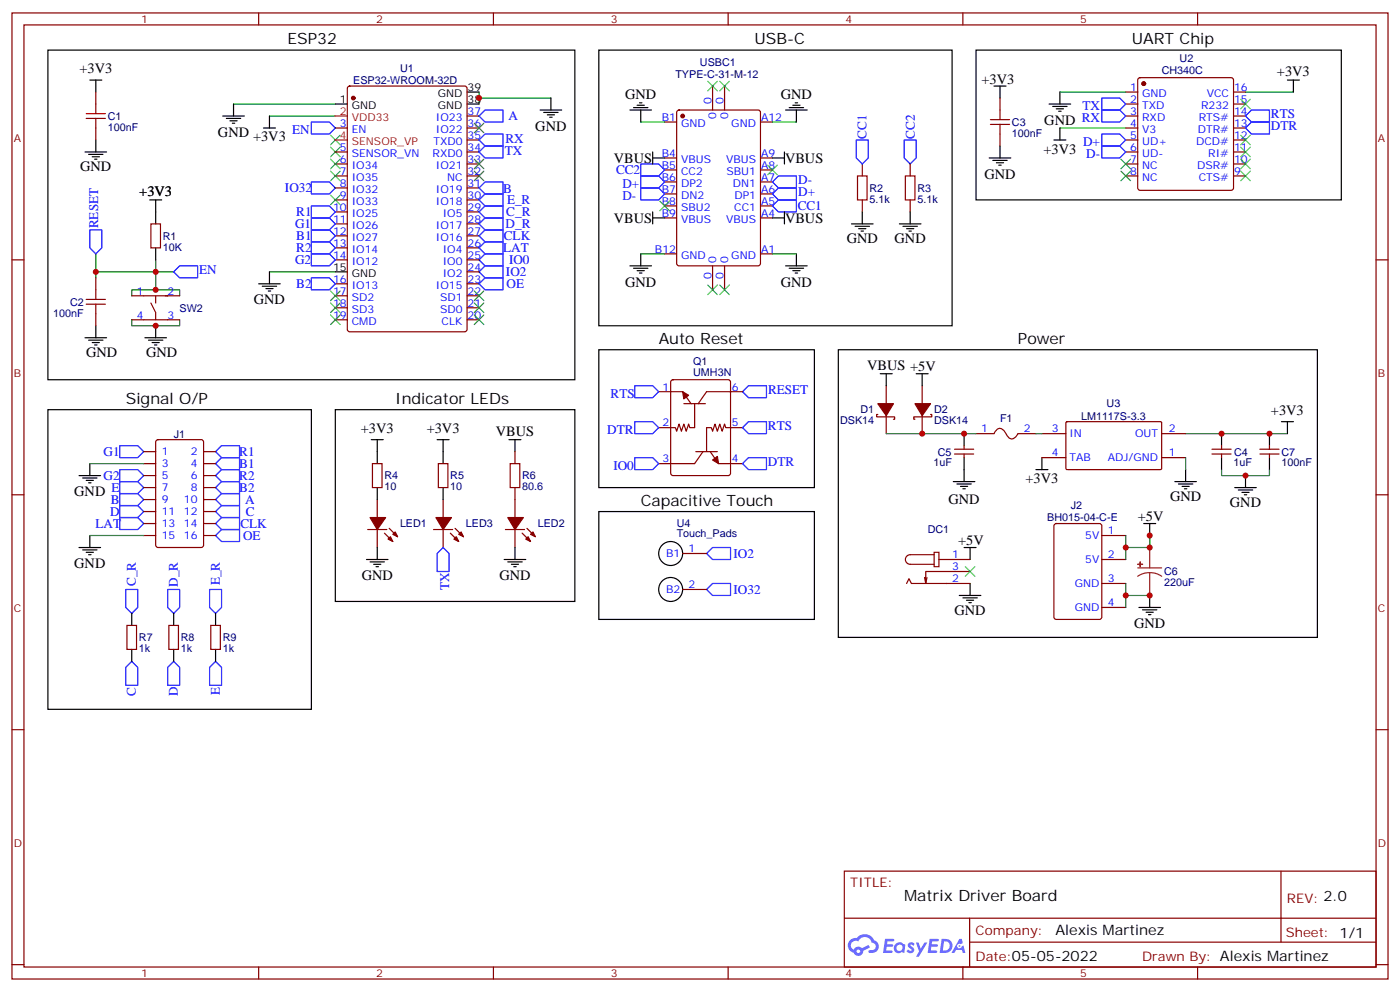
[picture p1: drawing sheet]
<svg xmlns="http://www.w3.org/2000/svg" width="412mm" height="292mm" viewBox="0 0 412 292" stroke-linecap="round" stroke-linejoin="round" font-family="sans-serif">
<g fill="none" stroke="#870000" stroke-width=".35">
<path d="M3.5 3.8h405.4v284.3h-405.4zM7.1 7.3h398.2v277.3h-398.2zM76.2 3.8v3.5M145.3 3.8v3.5M214.5 3.8v3.5M283.6 3.8v3.5M352.8 3.8v3.5M3.5 76.5h3.6M405.3 76.5h3.6M3.5 145.6h3.6M405.3 145.6h3.6M3.5 214.8h3.6"/>
<path d="M405.3 214.8h3.6M248.7 256.4h156.6v28.2h-156.6zM377.3 256.4v20.9M248.7 270.2h156.5M285.6 277.3h119.6M285.6 270.2v14.2M3.5 283.9h3.6M76.2 284.6v3.5M145.3 284.6v3.5M214.5 284.6v3.5M283.6 284.6v3.5M352.8 284.6v3.5"/>
<path d="M405.3 283.9h3.6"/>
</g>
<g fill="#5487ff">
<path d="M267.7 277.6a1.22 1.22 0 0 1 1.7 .2l-.4 .6a.47 .47 0 0 0-.3-.4 .47 .47 0 0 0-.5 .2l.1 .2a1.14 1.14 0 0 1 .8 1.8 1.14 1.14 0 0 1-1.9 0l-.2-.2 .5-.6 .7 .5a.29 .29 0 0 0 .3-.3 .29 .29 0 0 0-.2-.3 1.04 1.04 0 0 1-.6-1.7z"/>
<path d="M260.7 276.3h2.4l.3 .2-.2 .5-1.8 .1-.1 .8h1.5l.3 .4-.3 .4h-1.6l-.2 1.1h1.7l.2 .3-.2 .3-2.6 .1z"/>
<path d="M273.8 276.3h2.4l.3 .2-.1 .5-1.8 .1-.2 .8h1.6l.3 .4-.4 .4h-1.6l-.1 1.1h1.7l.2 .3-.2 .3-2.6 .1z"/>
<path d="M282.6 276.3h.7l.3 1.3-.6 .3a.69 .69 0 0 0-1 .3 .69 .69 0 0 0 .4 .9 .69 .69 0 0 0 .9-.6l.5-.2 .6 2.2h-.8l-.2-.9h-1.8l-.5 .9h-.8z"/>
<path d="M269.8 277.4h.8l.6 1.8 1.1-1.8h.9l-2.6 4.2h-.8l.9-1.5z"/>
<path d="M277.4 276.3l-.6 4.2h1.3a2.11 2.11 0 0 0 2.5-2.1 2.11 2.11 0 0 0-2.5-2.1zM278.1 277.1a1.39 1.39 0 0 1 1.7 1.4 1.39 1.39 0 0 1-1.8 1.3h-.3z"/>
<path d="M263.7 277.9a1.54 1.54 0 0 0-.1 2.2 1.54 1.54 0 0 0 2.2 .1l.6 .3 .3-2.3-.2-.3h-.4a1.49 1.49 0 0 0-2.4 0zM264 278.9a.94 .94 0 0 1 1.8 0 .94 .94 0 0 1-1.8 0z"/>
<path d="M250.4 276.7a2.18 2.18 0 0 0 1.1 3.7 1.44 1.44 0 0 0 1.6 .9 1.44 1.44 0 0 0 1.2-1.4l2-1.1-.5-.7-1.9 1a1.47 1.47 0 0 0-2.4 .4 1.39 1.39 0 0 1-.7-1.9 1.39 1.39 0 0 1 2-.5 2.12 2.12 0 0 1 2.2-1.3 2.12 2.12 0 0 1 1.9 1.7 1.14 1.14 0 0 1 1.1 1.4 1.14 1.14 0 0 1-1.7 .7 .43 .43 0 0 0-.5 .4 .43 .43 0 0 0 .4 .5 1.98 1.98 0 0 0 2.5-1.2 1.98 1.98 0 0 0-1.2-2.6 3.1 3.1 0 0 0-5.3-.6l-.9 .1zM252.3 280a.55 .55 0 0 1 1.1 0 .55 .55 0 0 1-1.1 0z"/>
<circle cx="282.6" cy="278.4" r=".26"/>
</g>
<g fill="none" stroke="#870000" stroke-width=".35">
<path d="M28.2 27.1v3.5M28.2 37.7v3.5M98.8 37.7h3.5M102.5 25.5l.5-.2h33.9l.6 .5 .1 71.1-.5 .7h-34.1l-.6-.4-.1-71.2zM137.6 34.1h3.5M137.6 37.7h3.5M195.8 35.9h3.5M199.6 32.6l.4-.2h23.3l.7 .4v44.7l-.4 .7h-23.6l-.6-.4-.1-44.7zM209.9 25.3v7.1M213.4 25.3v7.1M224 35.9h3.5M294.6 28.9v3.5"/>
<path d="M294.6 39.4v3.6M331.6 27.1h3.5M331.6 30.6h3.5M331.6 34.1h3.5M331.6 37.7h3.5M335.4 23.1l.4-.2h26.9l.5 .2 .2 .5v31.7l-.3 .5-.4 .2h-26.9l-.5-.2-.2-.5v-31.7zM363.4 27.1h3.5M363.4 30.6h3.5M363.4 34.1h3.5M363.4 37.7h3.5M98.8 44.7h3.5M98.8 48.3h3.5"/>
<path d="M98.8 51.8h3.5M98.8 55.3h3.5M98.8 58.8h3.5M137.6 41.2h3.5M137.6 44.7h3.5M137.6 48.3h3.5M137.6 51.8h3.5M137.6 55.3h3.5M137.6 58.8h3.5M195.8 46.5h3.5M195.8 50h3.5M195.8 53.6h3.5"/>
<path d="M195.8 57.1h3.5M224 46.5h3.5M224 50h3.5M224 53.6h3.5M224 57.1h3.5M254 48.3v3.5M254 58.8v3.6M268.1 48.3v3.5M268.1 58.8v3.6M331.6 41.2h3.5M331.6 44.7h3.5M331.6 48.3h3.5"/>
<path d="M331.6 51.8h3.5M363.4 41.2h3.5M363.4 44.7h3.5M363.4 48.3h3.5M363.4 51.8h3.5M44.4 65.9h2.9v7.1h-2.9zM98.8 62.4h3.5M98.8 65.9h3.5M98.8 69.4h3.5M98.8 73h3.5M98.8 76.5h3.5M137.6 62.4h3.5"/>
<path d="M137.6 65.9h3.5M137.6 69.4h3.5M137.6 73h3.5M137.6 76.5h3.5M195.8 60.6h3.5M195.8 64.1h3.5M195.8 74.7h3.5M209.9 78.2v7.1M213.4 78.2v7.1M224 60.6h3.5M224 64.1h3.5M224 74.7h3.5"/>
<path d="M28.2 81.8v3.5M28.2 92.4v3.5M38.8 94.1h14.1M38.8 87.1h14.1M44.4 89.2l1.5 2.8v2.1M45.9 87.1v2.1M98.8 94.1h3.5M98.8 87.1h3.5M98.8 83.5h3.5M98.8 90.6h3.5M137.6 94.1h3.5M137.6 87.1h3.5"/>
<path d="M137.6 80h3.5M137.6 83.5h3.5M137.6 90.6h3.5M194 115.3h7.1l2.5 3.5M197.8 112l.5-.2h16.2l.6 .4 .1 27.1-.5 .6-16.4 .1-.7-.5v-27zM201.4 118.8h6.4M204.6 118.8v7.1h-1.4l-.4-1.1-.7 2.1-.7-2.1-.7 2.1-.7-2.1-.7 2.1-.3-1h-5M218.7 115.3h-10.6l-2.4 3.5M261.1 113.5v5.3M271.6 113.5v5.3M42.3 136.5h3.6M42.3 132.9h3.6"/>
<path d="M42.3 140h3.6M46.1 129.6l.5-.2h12.7l.6 .4 .1 30.6-.5 .7h-12.9l-.7-.4v-30.6zM60 136.5h3.5M60 132.9h3.5M60 140h3.5M109.7 136.5h2.8v7h-2.8zM129.1 136.5h2.8v7h-2.8zM151.7 132.9v3.6M205 132.9h6.3M207.1 132.9l-2.5 3.6h-10.6M209.2 132.9l2.5 3.6h7M218.7 125.9h-4.9l-.4-1.1-.7 2.1-.7-2.1-.7 2.1-.7-2.1-.7 2.1-.4-1h-1.4v7"/>
<path d="M258.6 122h-.4v.7h5.3v.7h-.3M261.1 122.3v5.3M271.6 122.3v5.3M274.1 122h.4v.7h-5.3v.7h.3M281.2 133.6h5.6M281.2 132.2h5.6M284 131.2v1M284 133.6v1.1M287.5 127.6h5.3l.6-.9a1.56 1.56 0 0 1 2.7 .5l.2 .3a2.13 2.13 0 0 0 2.2 1.6l1.4-1.5h5.3M306.9 127.6h7.1M306.9 134.7h7.1M314 124.3l.3-.2 27.7 .1 .2 .3-.1 13.5-.3 .2h-27.7l-.1-.3z"/>
<path d="M342.2 127.6h7M342.2 134.7h7M357 133.6h5.7M357 132.2h5.7M359.8 131.2v1M359.8 133.6v1.1M371.1 133.6h5.7M371.1 132.2h5.7M373.9 131.2v1M373.9 133.6v1.1M42.3 157.6h3.6M42.3 143.5h3.6"/>
<path d="M42.3 147h3.6M42.3 150.6h3.6M42.3 154.1h3.6M60 157.6h3.5M60 143.5h3.5M60 147h3.5M60 150.6h3.5M60 154.1h3.5M108.3 155.9h5.6M111.1 147v5.3M111.1 155.9v5.2M113.2 156.9l2.5 2.5"/>
<path d="M114.7 155.5l2.4 2.5M127.7 155.9h5.6M130.5 147v5.3M130.5 155.9v5.2M132.6 156.9l2.5 2.5M134.1 155.5l2.4 2.5M148.9 155.9h5.6M151.7 143.5v8.8M151.7 155.9v5.2M153.8 156.9l2.5 2.5M155.2 155.5l2.5 2.5M310.7 154.3l.4-.2h12.7l.7 .4 .1 27.1-.5 .7h-13l-.6-.4-.1-27.1z"/>
<path d="M324.6 157.6h7M201.1 162.9h7M201.1 173.5h7M267.1 171.7l.7-1.4 .7 1.4h17.3M273 170l-.3 1.7M275.2 162.6h1.4v4.2h-1.4zM275.2 163.3h-7.1a1.41 1.41 0 0 0-1.4 1.4 1.41 1.41 0 0 0 1.4 1.4h7.1M276.6 164.7h9.2M285.8 168.2h-13.1v3.5l-.4-1.7M324.6 164.7h7M324.6 171.7h7M324.6 178.8h7"/>
<path d="M37.4 184.1h2.8v7h-2.8zM49.7 184.1h2.9v7h-2.9zM62.1 184.1h2.8v7h-2.8z"/>
</g>
<g fill="#870000" stroke="#870000" stroke-width=".35">
<path d="M258.6 118.8h4.6l-2.1 3.5z"/>
<path d="M209.9 135.4l1.4-1.1 .4 2.2z"/>
<path d="M201.1 115.3l1.7 1-1.4 1.1z"/>
<path d="M269.5 118.8h4.6l-2.5 3.5z"/>
<path d="M114.3 158.7l.7-.7 .7 1.4z"/>
<path d="M115.7 157.3l.7-.7 .7 1.4z"/>
<path d="M109 152.3h4.6l-2.5 3.6z"/>
<path d="M154.9 158.7l.7-.7 .7 1.4z"/>
<path d="M156.3 157.3l.7-.7 .7 1.4z"/>
<path d="M149.6 152.3h4.6l-2.5 3.6z"/>
<path d="M133.7 158.7l.7-.7 .7 1.4z"/>
<path d="M135.1 157.3l.7-.7 .7 1.4z"/>
<path d="M128.4 152.3h4.6l-2.5 3.6z"/>
<circle cx="336.9" cy="24.6" r=".53"/>
<circle cx="201.1" cy="34.1" r=".53"/>
<circle cx="104.1" cy="28.9" r=".53"/>
</g>
<g fill="none" stroke="#000" stroke-width=".35">
<path d="M14.1 14.7h155.2v97.1h-155.2zM176.4 14.7h104.1v81.2h-104.1zM287.5 14.7h107.6v44.1h-107.6zM26.5 23.6h3.5M28.2 23.6v3.5M65.6 34.1h6.4M66.7 34.9h4.2M67.7 35.6h2.1M68.4 36.3h.7M68.8 30.6v3.5M77.6 37.7h3.5M79.4 34.1v3.6"/>
<path d="M98.8 30.6h3.5M137.6 30.6h3.5M137.6 27.1h3.5M159.1 32.4h6.4M160.2 33.1h4.2M161.2 33.8h2.1M161.9 34.5h.7M162.3 28.9v3.5M185.6 32.4h6.3M186.6 31.7h4.3M187.7 31h2.1M188.4 30.3h.7"/>
<path d="M188.7 32.4v3.5M231.4 32.4h6.4M232.5 31.7h4.2M233.5 31h2.2M234.2 30.3h.7M234.6 32.4v3.5M292.8 25.3h3.5M294.6 25.3v3.6M309 30.6h6.4M310.1 31.3h4.2M311.1 32h2.2M311.9 32.7h.7"/>
<path d="M312.2 27.1v3.5M312.2 37.7v3.5M379.2 23.6h3.6M381 23.6v3.5M25 44.7h6.4M26.1 45.4h4.2M27.2 46.1h2.1M27.9 46.8h.7M28.2 41.2v3.5M44.1 58.8h3.5M45.9 58.8v7.1M192.3 46.5h3.5"/>
<path d="M192.3 44.7v3.6M227.5 46.5h3.6M231.1 44.7v3.6M291.4 46.5h6.3M292.5 47.2h4.2M293.5 47.9h2.1M294.2 48.6h.7M294.6 43v3.5M310.4 41.2h3.6M45.9 73v3.5M185.6 78.2h6.3M186.6 79h4.3"/>
<path d="M187.7 79.7h2.1M188.7 74.7v3.5M192.3 64.1h3.5M192.3 62.4v3.5M227.5 64.1h3.6M231.1 62.4v3.5M231.4 78.2h6.4M232.5 79h4.2M233.5 79.7h2.2M234.6 74.7v3.5M250.8 65.9h6.4M251.9 66.6h4.2"/>
<path d="M252.9 67.3h2.2M253.6 68h.8M254 62.4v3.5M264.9 65.9h6.4M266 66.6h4.2M267.1 67.3h2.1M267.8 68h.7M268.1 62.4v3.5M25 99.4h6.4M28.2 95.9v3.5M42.7 99.4h6.3M45.9 95.9v3.5"/>
<path d="M76.2 83.5h6.3M77.3 84.2h4.2M78.3 84.9h2.1M79 85.7h.7M79.4 80v3.5M98.8 80h3.5M188.4 80.4h.7M234.2 80.4h.7M26.1 100.1h4.2M27.2 100.8h2.1M27.9 101.5h.7M43.7 100.1h4.3"/>
<path d="M44.8 100.8h2.1M45.5 101.5h.7M176.4 102.9h63.5v40.6h-63.5zM246.9 102.9h141.2v84.7h-141.2zM259.3 110h3.5M261.1 110v3.5M269.9 110h3.5M271.6 110v3.5M14.1 120.6h77.6v88.2h-77.6zM23.3 140h6.3M26.5 136.5v3.5M98.8 120.6h70.5v56.4h-70.5z"/>
<path d="M109.4 129.4h3.5M111.1 129.4v7.1M128.8 129.4h3.5M130.5 129.4v7.1M149.9 129.4h3.6M151.7 129.4v3.5M284 127.6v3.6M284 134.7v7M305.2 138.2h3.5M306.9 134.7v3.5M349.2 138.2v3.5M359.8 127.6v3.6"/>
<path d="M359.8 134.7v3.5M366.9 140v3.5M373.9 127.6v3.6M373.9 134.7v3.5M377.5 124.1h3.5M379.2 124.1v3.5M24.3 140.7h4.3M25.4 141.4h2.1M26.1 142.1h.7M26.5 157.6v3.5M111.1 143.5v3.5M130.5 143.5v3.5"/>
<path d="M176.4 150.6h63.5v31.7h-63.5zM280.8 141.7h6.4M281.9 142.5h4.2M282.9 143.2h2.1M283.6 143.9h.7M336.9 154.1h3.5M338.7 154.1v3.5M346.1 141.7h6.3M347.1 142.5h4.3M348.2 143.2h2.1M348.9 143.9h.7M363.7 143.5h6.4"/>
<path d="M364.8 144.2h4.2M365.8 144.9h2.1M366.5 145.6h.7M23.3 161.1h6.3M24.3 161.9h4.3M25.4 162.6h2.1M26.1 163.3h.7M107.9 164.7h6.4M109 165.4h4.2M110.1 166.1h2.1M110.8 166.8h.7M111.1 161.1v3.6"/>
<path d="M148.5 164.7h6.4M149.6 165.4h4.2M150.6 166.1h2.2M151.3 166.8h.7M151.7 161.1v3.6M282.6 175.3h6.3M283.6 176h4.3M284 161.1h3.5M284.7 176.7h2.1M285.4 177.4h.7M285.8 161.1v3.6M285.8 171.7v3.6"/>
<path d="M335.5 178.8h6.3M336.5 179.5h4.3M338.7 175.3v3.5M38.8 180.6v3.5M38.8 191.1v3.6M51.2 180.6v3.5M51.2 191.1v3.6M63.5 180.6v3.5M63.5 191.1v3.6M337.6 180.2h2.1M338.3 180.9h.7"/>
<circle cx="197.6" cy="162.9" r="3.5"/>
<circle cx="197.6" cy="173.5" r="3.5"/>
</g>
<g fill="none" stroke="#008700" stroke-width=".35">
<path d="M68.8 30.6h30M79.4 34.1h19.4M141.1 28.9h21.2M141.1 27.1v3.5M188.7 35.9h7.1M227.5 35.9h7.1M312.2 27.1h19.4M312.2 37.7h19.4M366.9 27.1h14.1M28.2 74.7v7.1M45.9 76.5v8.8M188.7 74.7h7.1"/>
<path d="M227.5 74.7h7.1M28.2 80h23M38.8 94.1v1.8h14.1v-1.8M38.8 87.1v-1.8h14.1v1.8M79.4 80h19.4M26.5 136.5h15.8M261.1 127.6h26.4M305.2 127.6h1.7M349.2 127.6h30M349.2 134.7v3.5M359.8 138.2v1.8h14.1v-1.8M26.5 157.6h15.8"/>
<path d="M331.6 157.6v7.1M331.6 161.1h7.1v-3.5v3.5M331.6 171.7v7.1M331.6 175.3h7.1"/>
</g>
<g fill="none" stroke="#00f" stroke-width=".35">
<path d="M91.7 35.9h5.3l1.8 1.8-1.8 1.7h-5.3zM141.1 34.1l1.8-1.7h5.3v3.5h-5.3zM324.6 39.4h5.2l1.8 1.8-1.8 1.8h-5.2zM324.6 28.9h5.2l1.8 1.7-1.8 1.8h-5.2zM324.6 32.4h5.2l1.8 1.7-1.8 1.8h-5.2zM366.9 34.1l1.8-1.7h5.2v3.5h-5.2zM366.9 37.7l1.8-1.8h5.2v3.5h-5.2zM91.7 53.6h5.3l1.8 1.7-1.8 1.8h-5.3zM141.1 55.3l1.8-1.7h5.3v3.5h-5.3zM141.1 58.8l1.8-1.7h5.3v3.5h-5.3zM141.1 44.7l1.8-1.7h5.3v3.5h-5.3zM141.1 41.2l1.8-1.8h5.3v3.6h-5.3z"/>
<path d="M188.7 51.8h5.3l1.8 1.8-1.8 1.7h-5.3zM188.7 55.3h5.3l1.8 1.8-1.8 1.7h-5.3zM188.7 48.3h5.3l1.8 1.7-1.8 1.8h-5.3zM227.5 57.1l1.8-1.8h5.3v3.5h-5.3zM227.5 53.6l1.8-1.8h5.3v3.5h-5.3zM252.2 41.2h3.6v5.3l-1.8 1.8-1.8-1.8zM266.3 41.2h3.6v5.3l-1.8 1.8-1.8-1.8zM324.6 43h5.2l1.8 1.7-1.8 1.8h-5.2zM26.5 67.7h3.5v5.3l-1.8 1.7-1.7-1.7zM91.7 60.6h5.3l1.8 1.8-1.8 1.7h-5.3zM91.7 67.7h5.3l1.8 1.7-1.8 1.8h-5.3zM91.7 71.2h5.3l1.8 1.8-1.8 1.7h-5.3z"/>
<path d="M91.7 64.1h5.3l1.8 1.8-1.8 1.8h-5.3zM91.7 74.7h5.3l1.8 1.8-1.8 1.7h-5.3zM141.1 76.5l1.8-1.8h5.3v3.5h-5.3zM141.1 69.4l1.8-1.7h5.3v3.5h-5.3zM141.1 73l1.8-1.8h5.3v3.5h-5.3zM141.1 62.4l1.8-1.8h5.3v3.5h-5.3zM141.1 65.9l1.8-1.8h5.3v3.6h-5.3zM227.5 60.6l1.8-1.8h5.3v3.6h-5.3zM51.2 80l1.7-1.8h5.3v3.6h-5.3zM91.7 81.8h5.3l1.8 1.7-1.8 1.8h-5.3zM141.1 80l1.8-1.8h5.3v3.6h-5.3zM142.9 81.8h5.3v3.5h-5.3l-1.8-1.8z"/>
<path d="M187 113.5h5.3l1.7 1.8-1.7 1.8h-5.3zM218.7 115.3l1.8-1.8h5.3v3.6h-5.3zM35.3 138.2h5.3l1.7 1.8-1.7 1.7h-5.3zM35.3 131.2h5.3l1.7 1.7-1.7 1.8h-5.3zM65.3 138.2h5.3v3.5h-5.3l-1.8-1.7zM65.3 134.7h5.3v3.5h-5.3l-1.8-1.7zM65.3 131.2h5.3v3.5h-5.3l-1.8-1.8zM187 134.7h5.3l1.7 1.8-1.7 1.7h-5.3zM187 124.1h5.3l1.7 1.8-1.7 1.7h-5.3zM218.7 136.5l1.8-1.8h5.3v3.5h-5.3zM218.7 125.9l1.8-1.8h5.3v3.5h-5.3zM35.3 152.3h5.3l1.7 1.8-1.7 1.8h-5.3z"/>
<path d="M35.3 148.8h5.3l1.7 1.8-1.7 1.7h-5.3zM35.3 145.3h5.3l1.7 1.7-1.7 1.8h-5.3zM35.3 141.7h5.3l1.7 1.8-1.7 1.8h-5.3zM65.3 155.9h5.3v3.5h-5.3l-1.8-1.8zM65.3 152.3h5.3v3.6h-5.3l-1.8-1.8zM65.3 148.8h5.3v3.5h-5.3l-1.8-1.7zM65.3 145.3h5.3v3.5h-5.3l-1.8-1.8zM65.3 141.7h5.3v3.6h-5.3l-1.8-1.8zM37 173.5h3.6v5.3l-1.8 1.8-1.8-1.8zM49.4 173.5h3.5v5.3l-1.7 1.8-1.8-1.8zM61.7 173.5h3.6v5.3l-1.8 1.8-1.8-1.8zM130.5 161.1l1.8 1.8v5.3h-3.5v-5.3z"/>
<path d="M208.1 173.5l1.8-1.8h5.3v3.6h-5.3zM208.1 162.9l1.8-1.8h5.3v3.6h-5.3zM38.8 194.7l1.8 1.7v5.3h-3.6v-5.3zM51.2 194.7l1.7 1.7v5.3h-3.5v-5.3zM63.5 194.7l1.8 1.7v5.3h-3.6v-5.3z"/>
</g>
<g fill="none" stroke="#a10000" stroke-width=".35">
<path d="M25.4 34.9h5.6M25.4 33.4h5.6M28.2 30.6v2.8M28.2 34.9v2.8M291.7 36.6h5.7M291.7 35.2h5.7M294.6 32.4v2.8M294.6 36.6v2.8M252.6 51.8h2.8v7h-2.8zM266.7 51.8h2.8v7h-2.8zM25.4 88.1h5.6M25.4 89.5h5.6"/>
<path d="M28.2 85.3v2.8M28.2 89.5v2.9M150.3 136.5h2.8v7h-2.8z"/>
</g>
<g fill="none" stroke="#3c3" stroke-width=".35">
<path d="M97.4 39.8l2.8 2.8M100.2 39.8l-2.8 2.8M139.7 36.3l2.8 2.8M142.5 36.3l-2.8 2.8M208.5 23.9l2.8 2.8M211.3 23.9l-2.8 2.8M212 23.9l2.8 2.8M214.8 23.9l-2.8 2.8M365.5 29.2l2.8 2.8M365.5 39.8l2.8 2.8M368.3 29.2l-2.8 2.8M368.3 39.8l-2.8 2.8"/>
<path d="M97.4 43.3l2.8 2.8M97.4 46.8l2.8 2.9M97.4 50.4l2.8 2.8M97.4 57.4l2.8 2.9M100.2 43.3l-2.8 2.8M100.2 46.8l-2.8 2.9M100.2 50.4l-2.8 2.8M100.2 57.4l-2.8 2.9M139.7 50.4l2.8 2.8M139.7 46.8l2.8 2.9M142.5 50.4l-2.8 2.8M142.5 46.8l-2.8 2.9"/>
<path d="M194.4 59.2l2.8 2.8M197.2 59.2l-2.8 2.8M226.1 48.6l2.9 2.8M229 48.6l-2.9 2.8M330.2 46.8l2.8 2.9M330.2 50.4l2.8 2.8M333 46.8l-2.8 2.9M333 50.4l-2.8 2.8M365.5 43.3l2.8 2.8M365.5 46.8l2.8 2.9M365.5 50.4l2.8 2.8M368.3 43.3l-2.8 2.8"/>
<path d="M368.3 46.8l-2.8 2.9M368.3 50.4l-2.8 2.8M97.4 85.7l2.8 2.8M97.4 89.2l2.8 2.8M97.4 92.7l2.8 2.8M100.2 92.7l-2.8 2.8M100.2 85.7l-2.8 2.8M100.2 89.2l-2.8 2.8M139.7 92.7l2.8 2.8M139.7 89.2l2.8 2.8M139.7 85.7l2.8 2.8M142.5 92.7l-2.8 2.8"/>
<path d="M142.5 89.2l-2.8 2.8M142.5 85.7l-2.8 2.8M208.5 83.9l2.8 2.8M211.3 83.9l-2.8 2.8M212 83.9l2.8 2.8M214.8 83.9l-2.8 2.8M284.3 166.8l2.9 2.8M287.2 166.8l-2.9 2.8"/>
</g>
<path d="M98.8 34.1h3.5M98.8 41.2h3.5" fill="none" stroke="#f00" stroke-width=".35"/>
<path d="M335.1 167.1h7.1M338.7 168.6l1.8 .2 1.7 .8M338.7 168.6l-1.9 .2-1.7 .8M338.7 161.1v6M338.7 168.6v6.7" fill="none" stroke="#8c2424" stroke-width=".35"/>
<g fill="#8c2424" stroke="#8c2424" stroke-width=".35">
<path d="M335.1 166.1h1.4z"/>
<path d="M335.8 165.4l.1 1.4z"/>
</g>
<g fill="#c00">
<circle cx="28.2" cy="80" r=".88"/>
<circle cx="45.9" cy="80" r=".88"/>
<circle cx="45.9" cy="85.3" r=".88"/>
<circle cx="45.9" cy="95.9" r=".88"/>
<circle cx="141.1" cy="28.9" r=".88"/>
<circle cx="359.8" cy="127.6" r=".88"/>
<circle cx="271.6" cy="127.6" r=".88"/>
<circle cx="284" cy="127.6" r=".88"/>
<circle cx="331.6" cy="175.3" r=".88"/>
<circle cx="331.6" cy="161.1" r=".88"/>
<circle cx="338.7" cy="175.3" r=".88"/>
<circle cx="338.7" cy="161.1" r=".88"/>
<circle cx="338.7" cy="157.6" r=".88"/>
<circle cx="373.9" cy="127.6" r=".88"/>
<circle cx="366.9" cy="140" r=".88"/>
</g>
<g font-size="4.6">
<text x="84.7" y="13">ESP32</text>
<text x="222.2" y="13">USB-C</text>
<text x="333.4" y="13">UART Chip</text>
<text x="194" y="101.2">Auto Reset</text>
<text x="299.9" y="101.2">Power</text>
<text x="37" y="118.8">Signal O/P</text>
<text x="116.4" y="118.8">Indicator LEDs</text>
<text x="188.7" y="148.8">Capacitive Touch</text>
<text x="266.3" y="265.2">Matrix Driver Board</text>
</g>
<g font-size="4.2">
<text x="23.4" y="21.5">+3V3</text>
<text x="376.2" y="22.5">+3V3</text>
<text x="184.1" y="29.2">GND</text>
<text x="230" y="29.2">GND</text>
<text x="289.1" y="24.6">+3V3</text>
<text x="64.2" y="40.2">GND</text>
<text x="74.5" y="41.6">+3V3</text>
<text x="157.7" y="38.5">GND</text>
<text x="307.6" y="36.7">GND RX</text>
<text x="180.8" y="47.9">VBUS</text>
<text x="231.2" y="47.9">VBUS</text>
<text x="307.4" y="45.2">+3V3</text>
<text x="23.6" y="50.4">GND</text>
<text x="290" y="52.6">GND</text>
<text x="41" y="57.8">+3V3</text>
<text x="180.8" y="65.6">VBUS</text>
<text x="231.2" y="65.6">VBUS</text>
<text x="249.4" y="71.5">GND</text>
<text x="263.5" y="71.5">GND</text>
<text x="74.8" y="89.6">GND</text>
<text x="184.1" y="84.3">GND</text>
<text x="230" y="84.3">GND</text>
<text x="25.4" y="105.1">GND</text>
<text x="43" y="105.1">GND</text>
<text x="255.4" y="108.9">VBUS +5V</text>
<text x="374.4" y="122">+3V3</text>
<text x="106.3" y="127.3">+3V3</text>
<text x="125.7" y="127.3">+3V3</text>
<text x="146" y="128.3">VBUS</text>
<text x="302.1" y="142.2">+3V3</text>
<text x="21.9" y="146.1">GND</text>
<text x="279.4" y="148.5">GND</text>
<text x="344.7" y="147.4">GND</text>
<text x="362.3" y="149.2">GND</text>
<text x="335.1" y="153.4">+5V</text>
<text x="282.2" y="160.4">+5V</text>
<text x="21.9" y="167.2">GND</text>
<text x="106.5" y="170.8">GND</text>
<text x="147.1" y="170.8">GND</text>
<text x="281.2" y="180.9">GND</text>
<text x="334.1" y="184.9">GND</text>
<text x="310.9" y="275.2">Alexis Martinez</text>
</g>
<g font-size="3.9" fill="#00f">
<text x="149.8" y="35.4">A</text>
<text x="318.9" y="32.4">TX</text>
<text x="374.4" y="34.9">RTS</text>
<text x="86" y="39.4">EN</text>
<text x="148.9" y="42">RX</text>
<text x="255.3" y="40.8" transform="rotate(-90 255.3 40.8)">CC1</text>
<text x="269.5" y="40.8" transform="rotate(-90 269.5 40.8)">CC2</text>
<text x="374.4" y="38.4">DTR</text>
<text x="148.7" y="45.6">TX</text>
<text x="319.1" y="43">D+</text>
<text x="320" y="46.5">D-</text>
<text x="181.5" y="51.3">CC2</text>
<text x="83.9" y="56.5">IO32</text>
<text x="148.2" y="56.7">B</text>
<text x="183.4" y="55.4">D+</text>
<text x="183.4" y="58.9">D-</text>
<text x="235.1" y="57.8">D+</text>
<text x="235.1" y="54.3">D-</text>
<text x="87.3" y="63.6">R1</text>
<text x="149.1" y="63.6">C_R</text>
<text x="149.4" y="60.1">E_R</text>
<text x="235" y="61.9">CC1</text>
<text x="29" y="67.2" transform="rotate(-90 29 67.2)">RESET</text>
<text x="86.9" y="67.2">G1</text>
<text x="87.3" y="70.7">B1</text>
<text x="148.4" y="70.7">CLK</text>
<text x="148.9" y="67.2">D_R</text>
<text x="86.9" y="77.7">G2</text>
<text x="87.3" y="74.2">R2</text>
<text x="148.2" y="74.2">LAT</text>
<text x="149.9" y="77.7">IO0</text>
<text x="58.7" y="80.8">EN</text>
<text x="149" y="81.3">IO2</text>
<text x="87.3" y="84.8">B2</text>
<text x="149.2" y="84.8">OE</text>
<text x="179.9" y="117.1">RTS</text>
<text x="226.2" y="116">RESET</text>
<text x="178.9" y="127.6">DTR</text>
<text x="226.2" y="126.6">RTS</text>
<text x="30.5" y="134.2">G1</text>
<text x="70.5" y="137.7">B1</text>
<text x="70.5" y="134.2">R1</text>
<text x="226.2" y="137.2">DTR</text>
<text x="30.5" y="141.2">G2</text>
<text x="70.5" y="141.2">R2</text>
<text x="180.7" y="138.4">IO0</text>
<text x="32.7" y="148.3">B</text>
<text x="32.9" y="144.8">E</text>
<text x="70.5" y="144.8">B2</text>
<text x="72.2" y="148.3">A</text>
<text x="28.2" y="155.3">LAT</text>
<text x="32.4" y="151.8">D</text>
<text x="70.8" y="155.3">CLK</text>
<text x="72.4" y="151.8">C</text>
<text x="71.6" y="158.9">OE</text>
<text x="216.1" y="164.2">IO2</text>
<text x="40.1" y="172.5" transform="rotate(-90 40.1 172.5)">C_R</text>
<text x="52.4" y="172.7" transform="rotate(-90 52.4 172.7)">D_R</text>
<text x="64.8" y="172.3" transform="rotate(-90 64.8 172.3)">E_R</text>
<text x="132.3" y="173.8" transform="rotate(-90 132.3 173.8)">TX</text>
<text x="216.1" y="174.7">IO32</text>
<text x="40.1" y="204.7" transform="rotate(-90 40.1 204.7)">C</text>
<text x="52.4" y="204.8" transform="rotate(-90 52.4 204.8)">D</text>
<text x="64.8" y="204.6" transform="rotate(-90 64.8 204.6)">E</text>
</g>
<g font-size="3.9" fill="#800">
<text x="250.5" y="261">TITLE:</text>
<text x="379.1" y="265.7">REV: 2.0</text>
<text x="287.4" y="275.2">Company:</text>
<text x="378.7" y="275.8">Sheet: 1/1</text>
<text x="287.4" y="282.9">Date:05-05-2022</text>
<text x="336.4" y="282.9">Drawn By: Alexis Martinez</text>
</g>
<g font-size="3.2" fill="#800">
<text x="41.6" y="6.8">1</text>
<text x="110.8" y="6.8">2</text>
<text x="179.9" y="6.8">3</text>
<text x="249.1" y="6.8">4</text>
<text x="318.2" y="6.8">5</text>
<text x="4.1" y="41.9">A</text>
<text x="405.9" y="41.9">A</text>
<text x="4.1" y="111.1">B</text>
<text x="405.9" y="111.1">B</text>
<text x="4.1" y="180.2">C</text>
<text x="405.9" y="180.2">C</text>
<text x="4.1" y="249.3">D</text>
<text x="405.9" y="249.3">D</text>
<text x="41.6" y="287.6">1</text>
<text x="110.8" y="287.6">2</text>
<text x="179.9" y="287.6">3</text>
<text x="249.1" y="287.6">4</text>
<text x="318.2" y="287.6">5</text>
</g>
<g font-size="3.2" fill="#000080">
<text x="117.8" y="21.2">U1</text>
<text x="199" y="22.9">TYPE-C-31-M-12</text>
<text x="206.2" y="19.4">USBC1</text>
<text x="342.2" y="21.8">CH340C</text>
<text x="347.5" y="18.3">U2</text>
<text x="104" y="24.7">ESP32-WROOM-32D</text>
<text x="31.7" y="35.3">C1</text>
<text x="31.7" y="38.5">100nF</text>
<text x="298.1" y="40.2">100nF</text>
<text x="298.1" y="37">C3</text>
<text x="256.1" y="59.6">5.1k</text>
<text x="256.1" y="56.5">R2</text>
<text x="270.2" y="59.6">5.1k</text>
<text x="270.2" y="56.5">R3</text>
<text x="48" y="70.5">R1</text>
<text x="48" y="73.8">10K</text>
<text x="20.6" y="89.9">C2</text>
<text x="15.7" y="93.2">100nF</text>
<text x="52.9" y="91.7">SW2</text>
<text x="204.2" y="107.5">Q1</text>
<text x="204.2" y="110.7">UMH3N</text>
<text x="326" y="119.7">U3</text>
<text x="247.5" y="124.9">DSK14</text>
<text x="253.5" y="121.7">D1</text>
<text x="275.2" y="124.9">DSK14</text>
<text x="275.2" y="121.7">D2</text>
<text x="294.6" y="124.1">F1</text>
<text x="318.4" y="123.5">LM1117S-3.3</text>
<text x="51.2" y="128.8">J1</text>
<text x="275" y="137.2">1uF</text>
<text x="276.2" y="134.1">C5</text>
<text x="363.4" y="137.2">1uF</text>
<text x="363.5" y="134.1">C4</text>
<text x="377.5" y="137.3">100nF</text>
<text x="377.5" y="134.1">C7</text>
<text x="113.2" y="141.1">R4</text>
<text x="132.6" y="141.1">R5</text>
<text x="153.8" y="141.1">R6</text>
<text x="113.2" y="144.3">10</text>
<text x="132.6" y="144.3">10</text>
<text x="153.8" y="144.3">80.6</text>
<text x="315.4" y="149.9">J2</text>
<text x="117.8" y="155.2">LED1</text>
<text x="137.2" y="155.2">LED3</text>
<text x="158.4" y="155.2">LED2</text>
<text x="199.3" y="155">U4</text>
<text x="308.5" y="153.5">BH015-04-C-E</text>
<text x="199.3" y="158.2">Touch_Pads</text>
<text x="273.3" y="156.7">DC1</text>
<text x="342.9" y="172.5">220uF</text>
<text x="342.9" y="169.4">C6</text>
<text x="40.9" y="191.9">1k</text>
<text x="40.9" y="188.7">R7</text>
<text x="53.3" y="191.9">1k</text>
<text x="53.3" y="188.7">R8</text>
<text x="65.6" y="191.9">1k</text>
<text x="65.6" y="188.7">R9</text>
</g>
<g font-size="3.2">
<text x="129" y="28.5">GND</text>
<text x="137.8" y="26.7">39</text>
<text x="100.1" y="30.3">1</text>
<text x="103.6" y="32">GND</text>
<text x="129" y="32">GND</text>
<text x="137.8" y="30.3">38</text>
<text x="98.1" y="79.7">15</text>
<text x="103.6" y="81.4">GND</text>
</g>
<g font-size="3.2" fill="#00f">
<text x="332.9" y="26.7">1</text>
<text x="336.4" y="28.5">GND</text>
<text x="355.5" y="28.5">VCC</text>
<text x="363.5" y="26.7">16</text>
<text x="128.4" y="35.6">IO23</text>
<text x="137.8" y="33.8">37</text>
<text x="195" y="35.6">B1</text>
<text x="209.5" y="30.6" transform="rotate(-90 209.5 30.6)">0</text>
<text x="211" y="35.1" transform="rotate(-90 211 35.1)">0</text>
<text x="213.1" y="30.6" transform="rotate(-90 213.1 30.6)">0</text>
<text x="214.5" y="35.1" transform="rotate(-90 214.5 35.1)">0</text>
<text x="224.2" y="35.6">A12</text>
<text x="332.9" y="30.3">2</text>
<text x="332.9" y="33.8">3</text>
<text x="336.4" y="32">TXD</text>
<text x="336.4" y="35.6">RXD</text>
<text x="353.1" y="35.6">RTS#</text>
<text x="353.8" y="32">R232</text>
<text x="363.5" y="33.8">14</text>
<text x="363.5" y="30.3">15</text>
<text x="100.1" y="37.3">3</text>
<text x="103.6" y="39.1">EN</text>
<text x="128.4" y="39.1">IO22</text>
<text x="137.8" y="37.3">36</text>
<text x="137.8" y="40.9">35</text>
<text x="200.6" y="37.3">GND</text>
<text x="215.4" y="37.3">GND</text>
<text x="332.9" y="37.3">4</text>
<text x="332.9" y="40.9">5</text>
<text x="336.4" y="39.1">V3</text>
<text x="352.9" y="39.1">DTR#</text>
<text x="363.5" y="40.9">12</text>
<text x="363.5" y="37.3">13</text>
<text x="100.1" y="47.9">6</text>
<text x="100.1" y="44.4">5</text>
<text x="103.6" y="46.1">SENSOR_VN</text>
<text x="127.4" y="46.1">RXD0</text>
<text x="127.7" y="42.6">TXD0</text>
<text x="137.8" y="44.4">34</text>
<text x="137.8" y="47.9">33</text>
<text x="195" y="46.1">B4</text>
<text x="200.6" y="47.9">VBUS</text>
<text x="213.9" y="47.9">VBUS</text>
<text x="224.2" y="46.1">A9</text>
<text x="332.9" y="44.4">6</text>
<text x="332.9" y="47.9">7</text>
<text x="336.4" y="42.6">UD+</text>
<text x="336.4" y="46.1">UD-</text>
<text x="352.4" y="42.6">DCD#</text>
<text x="355.9" y="46.1">RI#</text>
<text x="363.5" y="47.9">10</text>
<text x="363.5" y="44.4">11</text>
<text x="100.1" y="51.4">7</text>
<text x="103.6" y="53.2">IO35</text>
<text x="103.6" y="49.7">IO34</text>
<text x="128.4" y="49.7">IO21</text>
<text x="131.7" y="53.2">NC</text>
<text x="137.8" y="51.4">32</text>
<text x="195" y="49.7">B5</text>
<text x="195" y="53.2">B6</text>
<text x="200.6" y="51.4">CC2</text>
<text x="214" y="51.4">SBU1</text>
<text x="224.2" y="53.2">A7</text>
<text x="224.2" y="49.7">A8</text>
<text x="332.9" y="51.4">8</text>
<text x="336.4" y="49.7">NC</text>
<text x="336.4" y="53.2">NC</text>
<text x="352.6" y="49.7">DSR#</text>
<text x="353.1" y="53.2">CTS#</text>
<text x="363.5" y="51.4">9</text>
<text x="100.1" y="58.5">9</text>
<text x="100.1" y="55">8</text>
<text x="103.6" y="56.7">IO32</text>
<text x="128.4" y="56.7">IO19</text>
<text x="137.8" y="55">31</text>
<text x="137.8" y="58.5">30</text>
<text x="195" y="56.7">B7</text>
<text x="200.6" y="55">DP2</text>
<text x="200.6" y="58.5">DN2</text>
<text x="215.9" y="55">DN1</text>
<text x="216.3" y="58.5">DP1</text>
<text x="224.2" y="56.7">A6</text>
<text x="98.1" y="65.5">11</text>
<text x="98.1" y="62">10</text>
<text x="103.6" y="63.8">IO25</text>
<text x="103.6" y="60.3">IO33</text>
<text x="128.4" y="60.3">IO18</text>
<text x="130.4" y="63.8">IO5</text>
<text x="137.8" y="62">29</text>
<text x="137.8" y="65.5">28</text>
<text x="195" y="60.3">B8</text>
<text x="195" y="63.8">B9</text>
<text x="200.6" y="62">SBU2</text>
<text x="200.6" y="65.5">VBUS</text>
<text x="213.9" y="65.5">VBUS</text>
<text x="216.3" y="62">CC1</text>
<text x="224.2" y="63.8">A4</text>
<text x="224.2" y="60.3">A5</text>
<text x="98.1" y="69.1">12</text>
<text x="103.6" y="70.8">IO27</text>
<text x="103.6" y="67.3">IO26</text>
<text x="128.4" y="67.3">IO17</text>
<text x="128.4" y="70.8">IO16</text>
<text x="137.8" y="69.1">27</text>
<text x="98.1" y="76.1">14</text>
<text x="98.1" y="72.6">13</text>
<text x="103.6" y="77.9">IO12</text>
<text x="103.6" y="74.4">IO14</text>
<text x="130.4" y="74.4">IO4</text>
<text x="130.4" y="77.9">IO0</text>
<text x="137.8" y="72.6">26</text>
<text x="137.8" y="76.1">25</text>
<text x="192.9" y="74.4">B12</text>
<text x="200.6" y="76.1">GND</text>
<text x="211" y="77.5" transform="rotate(-90 211 77.5)">0</text>
<text x="214.5" y="77.5" transform="rotate(-90 214.5 77.5)">0</text>
<text x="215.4" y="76.1">GND</text>
<text x="224.2" y="74.4">A1</text>
<text x="98.1" y="83.2">16</text>
<text x="130.4" y="81.4">IO2</text>
<text x="137.8" y="79.7">24</text>
<text x="137.8" y="83.2">23</text>
<text x="209.5" y="82" transform="rotate(-90 209.5 82)">0</text>
<text x="213.1" y="82" transform="rotate(-90 213.1 82)">0</text>
<text x="40.3" y="86.7">1</text>
<text x="49.4" y="86.7">2</text>
<text x="98.1" y="86.7">17</text>
<text x="103.6" y="88.5">SD2</text>
<text x="103.6" y="84.9">IO13</text>
<text x="128.4" y="84.9">IO15</text>
<text x="129.6" y="88.5">SD1</text>
<text x="137.8" y="86.7">22</text>
<text x="40.3" y="93.8">4</text>
<text x="49.4" y="93.8">3</text>
<text x="98.1" y="93.8">19</text>
<text x="98.1" y="90.2">18</text>
<text x="103.6" y="95.5">CMD</text>
<text x="103.6" y="92">SD3</text>
<text x="129.6" y="92">SD0</text>
<text x="130.1" y="95.5">CLK</text>
<text x="137.8" y="90.2">21</text>
<text x="137.8" y="93.8">20</text>
<text x="195.2" y="114.9">1</text>
<text x="215.5" y="114.9">6</text>
<text x="195.2" y="125.5">2</text>
<text x="215.5" y="125.5">5</text>
<text x="289" y="127.3">1</text>
<text x="301.6" y="127.3">2</text>
<text x="309.8" y="127.3">3</text>
<text x="315" y="128.7">IN</text>
<text x="334.4" y="128.7">OUT</text>
<text x="344.3" y="127.3">2</text>
<text x="47.6" y="134">1</text>
<text x="47.6" y="137.5">3</text>
<text x="56.2" y="134">2</text>
<text x="56.2" y="137.5">4</text>
<text x="195.2" y="136.1">3</text>
<text x="215.5" y="136.1">4</text>
<text x="309.8" y="134.3">4</text>
<text x="315" y="135.7">TAB</text>
<text x="326.4" y="135.7">ADJ/GND</text>
<text x="344.3" y="134.3">1</text>
<text x="47.6" y="141">5</text>
<text x="56.2" y="141">6</text>
<text x="47.6" y="144.6">7</text>
<text x="47.6" y="148.1">9</text>
<text x="54.2" y="148.1">10</text>
<text x="56.2" y="144.6">8</text>
<text x="47.6" y="151.6">11</text>
<text x="47.6" y="155.2">13</text>
<text x="54.2" y="151.6">12</text>
<text x="54.2" y="155.2">14</text>
<text x="47.6" y="158.7">15</text>
<text x="54.2" y="158.7">16</text>
<text x="319.7" y="158.7">5V</text>
<text x="326.3" y="157.3">1</text>
<text x="196.2" y="164">B1</text>
<text x="202.8" y="162.6">1</text>
<text x="280.5" y="164.3">1</text>
<text x="280.5" y="167.9">3</text>
<text x="319.7" y="165.7">5V</text>
<text x="326.3" y="164.3">2</text>
<text x="202.8" y="173.1">2</text>
<text x="280.5" y="171.4">2</text>
<text x="316.6" y="172.8">GND</text>
<text x="326.3" y="171.4">3</text>
<text x="196.2" y="174.6">B2</text>
<text x="316.6" y="179.8">GND</text>
<text x="326.3" y="178.4">4</text>
</g>
<g font-size="3.2" fill="#f00">
<text x="100.1" y="33.8">2</text>
<text x="103.6" y="35.6">VDD33</text>
<text x="100.1" y="40.9">4</text>
<text x="103.6" y="42.6">SENSOR_VP</text>
</g>
</svg>
